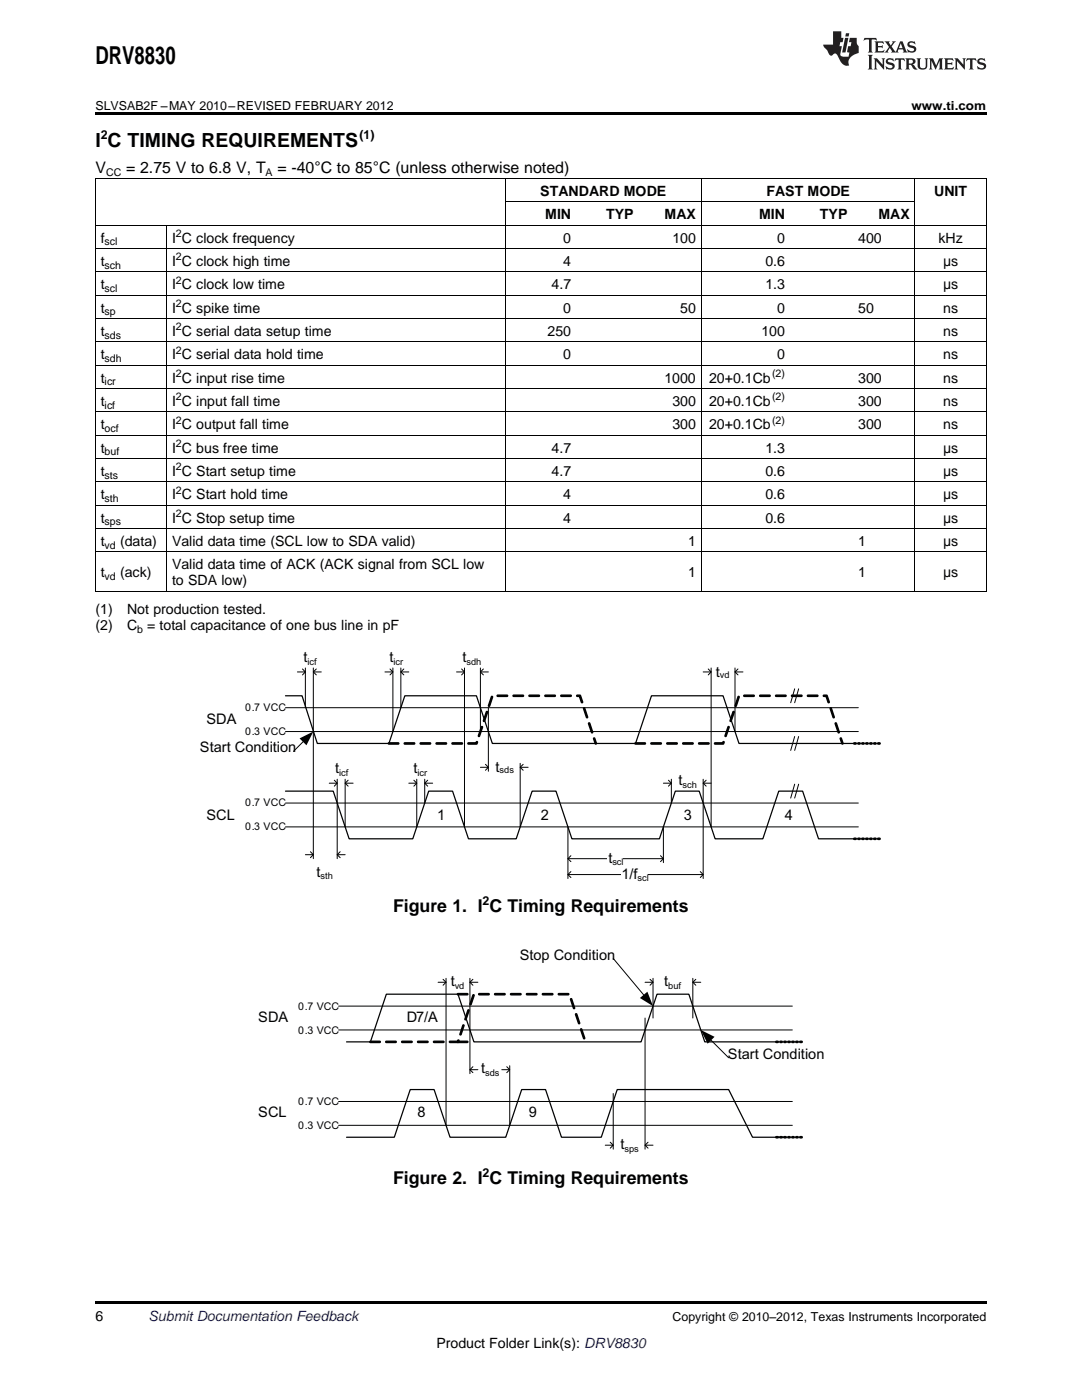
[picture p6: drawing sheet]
<svg xmlns="http://www.w3.org/2000/svg" width="216mm" height="279mm" viewBox="0 0 216 279" stroke-linecap="round" stroke-linejoin="round" font-family="sans-serif">
<g fill="#231f20">
<path d="M172.5 7.6l-.1 .5 .4-.2h.6v.1v2.1l-.2 .4h.9l-.2-.4v-2.1l.1-.1h.5l.5 .2-.2-.5zM174.5 8.3l.2 .3v1.5l-.2 .4h1.8l.2-.6a1.04 1.04 0 0 1-1.3 .2v-.7h.6l.3 .2v-.6l-.3 .2h-.6v-.6l.8-.1 .4 .3-.2-.5zM176.5 8.3l.9 1.1-.9 1.1h.8l-.2-.2 .4-.7 .5 .7-.2 .2h1.5l-.2-.2 .2-.4h.9l.1 .4-.2 .2h1l-.3-.3-.7-1.9h-.5l-.9 2-.8-1 .9-1h-.8l.1 .3-.4 .5-.3-.6 .1-.2zM179.7 8.6l.4 1h-.7zM181.3 8.4a.63 .63 0 0 0-.2 .7 .63 .63 0 0 0 .6 .4l.6 .2 .1 .2a.75 .75 0 0 1-.7 .4 .75 .75 0 0 1-.6-.5l.1 .7 .1-.1a1.11 1.11 0 0 0 1.5-.6 1.13 1.13 0 0 0-1.2-.8l-.1-.4a1.04 1.04 0 0 1 1.2 .2l-.2-.5-.2 .1-.4-.2zM173.2 10.9l.2 .4v2.2l-.2 .4h1l-.3-.4v-2.2l.3-.4zM174.3 11.6l.3 .4v1.5l-.3 .4h.8l-.2-.4v-1.3l1.5 1.7v-1.9l.2-.4h-.7l.2 .4v.9l-1.1-1.3zM177 11.8a.62 .62 0 0 0-.2 .7 .62 .62 0 0 0 .6 .4l.6 .1 .1 .3a.76 .76 0 0 1-.7 .3 .76 .76 0 0 1-.7-.4l.2 .7 .1-.1a1.11 1.11 0 0 0 1.5-.6 1.13 1.13 0 0 0-1.2-.8l-.1-.4a1.04 1.04 0 0 1 1.2 .2l-.2-.6-.2 .1-.5-.1zM178.7 11.6l-.2 .6a.61 .61 0 0 1 .8-.3v1.6l-.2 .4h.9l-.2-.4v-1.6a.63 .63 0 0 1 .7 .3l-.1-.6zM180.6 11.6l.3 .4v1.5l-.3 .4h1l-.2-.2-.1-.8 .6 .2a.76 .76 0 0 0 1.2 .7l-1-1a.58 .58 0 0 0 .6-.5 .58 .58 0 0 0-.5-.6zM181.4 11.9h.1a.45 .45 0 0 1 .5 .1 .45 .45 0 0 1 .1 .5l-.8 .2zM182.9 11.6l.2 .2a2.17 2.17 0 0 0 .3 1.9 .99 .99 0 0 0 1.6-.6v-1.1l.2-.4h-.7l.2 .2a1.92 1.92 0 0 1-.2 1.8 .6 .6 0 0 1-.9-.5v-1.1l.2-.4zM185.4 11.6l.2 .4v1.5l-.2 .4h.7l-.2-.4v-1.4l.8 1.8 .8-1.8v1.4l-.2 .4h.9l-.2-.4v-1.5l.2-.4h-.8l-.6 1.5-.6-1.5zM188.4 11.6l.2 .4v1.5l-.2 .4h1.8l.1-.6a1.04 1.04 0 0 1-1.2 .1v-.6h.5l.4 .2v-.6l-.4 .2h-.5v-.7h.8l.3 .3-.1-.6zM190.5 11.6l.2 .4v1.5l-.2 .4h.7l-.2-.4v-1.3l1.5 1.7v-1.9l.2-.4h-.7l.2 .4v.9l-1.1-1.3zM192.9 11.6l-.1 .6a.61 .61 0 0 1 .7-.3l.1 1.6-.3 .4h1l-.3-.4 .1-1.6a.63 .63 0 0 1 .7 .3l-.1-.6zM195.2 11.8a.62 .62 0 0 0-.2 .7 .62 .62 0 0 0 .6 .4l.6 .1 .1 .3a.76 .76 0 0 1-.7 .3 .76 .76 0 0 1-.6-.4l.1 .7 .1-.1a1.11 1.11 0 0 0 1.6-.6 1.13 1.13 0 0 0-1.3-.8l-.1-.4a1.04 1.04 0 0 1 1.2 .2l-.1-.6-.2 .1-.5-.1z"/>
<path d="M166.2 6.3v2.6h-1.9v.4l.8 .9a.91 .91 0 0 0 1 .8 .56 .56 0 0 1 .5-.3 .56 .56 0 0 1 .5 .3l.4 .8a1.53 1.53 0 0 0 1.9 1.2 1.54 1.54 0 0 1 1-2.1l.9-.3v-1.4a1.52 1.52 0 0 1-.4-1.6h-1.3l-.2 .8h.5l-.2 .8h-.5l-.1 1v.2l.4 .1-.2 .8a1.93 1.93 0 0 1-1.6-.3l.3-1.8h-.5l.2-.8h.4l.2-.8h-.4v-1.3zM168.6 7.6l-.6 2.9h.7l.6-2.9zM168.8 6.6l-.1 .7h.6l.2-.7z"/>
</g>
<path d="M57 141.2h114.3M57 146h114.3M57 160.3h114.3M57 165h114.3" fill="none" stroke="#010202" stroke-width=".2"/>
<path d="M57 138.9h3.3l3 9.5h14.3l3.2-9.5h14.3l3.1 9.5h28.6l3.2-9.5h14.3l3.2 9.5h23M57 157.9h9.5l3.2 9.5h12.7l3.1-9.5h4.8l3.2 9.5h9.5l3.2-9.5h4.7l3.2 9.5h17.5l3.2-9.5h4.7l3.2 9.5h9.5l3.2-9.5h4.8l3.1 9.5h7.2" fill="none" stroke="#010202" stroke-width=".25"/>
<path d="M77.5 148.3l2-.1 .1 .2-.1 .1h-1.9zM80.7 148.3l1.9-.1 .2 .2-.2 .1h-1.8zM83.9 148.3l1.9-.1 .1 .2-.1 .1h-1.8zM87 148.3l2-.1 .1 .2-.1 .1h-1.9zM90.2 148.3l2-.1 .1 .2-.1 .1h-1.9zM93.4 148.3l1.7-.1-.1 .1 .1-.3 .2 .1-.2 .4h-1.6zM96.1 145l.2 .2-.6 1.7-.2 .1-.1-.2zM97.1 142l.2 .1-.6 1.8-.2 .1v-.2zM98.1 139l.2 .1-.6 1.8-.2 .1v-.2zM99.2 138.8l2-.1 .1 .2-.1 .1h-1.9zM102.4 138.8l1.9-.1 .2 .2-.2 .1h-1.8zM105.6 138.8l1.9-.1 .2 .2-.2 .1h-1.8zM108.8 138.8l1.9-.1 .1 .2-.1 .1h-1.9zM111.9 138.8l2-.1 .1 .2-.1 .1h-1.9zM115.1 138.8h.7l.5 1.3-.1 .1h-.2l-.4-1.3 .1 .1h-.5zM116.4 141.3h.3l.6 1.8-.1 .2-.2-.1zM117.4 144.3h.3l.6 1.8-.1 .2-.2-.1zM118.4 147.3h.3l.3 1-.1 .2-.1-.1z" fill-rule="evenodd" fill="#010202"/>
<g fill="none" stroke="#010202" stroke-width=".26">
<path d="M98.1 139l.2 .1-.6 1.8-.2 .1v-.2zM99.2 138.8l2-.1 .1 .2-.1 .1h-1.9zM102.4 138.8l1.9-.1 .2 .2-.2 .1h-1.8zM105.6 138.8l1.9-.1 .2 .2-.2 .1h-1.8zM108.8 138.8l1.9-.1 .1 .2-.1 .1h-1.9zM111.9 138.8l2-.1 .1 .2-.1 .1h-1.9zM115.1 138.8h.7l.5 1.3-.1 .1h-.2l-.4-1.3 .1 .1h-.5zM77.5 148.3l2-.1 .1 .2-.1 .1h-1.9zM80.7 148.3l1.9-.1 .2 .2-.2 .1h-1.8zM83.9 148.3l1.9-.1 .1 .2-.1 .1h-1.8zM87 148.3l2-.1 .1 .2-.1 .1h-1.9zM90.2 148.3l2-.1 .1 .2-.1 .1h-1.9z"/>
<path d="M93.4 148.3l1.7-.1-.1 .1 .1-.3 .2 .1-.2 .4h-1.6zM96.1 145l.2 .2-.6 1.7-.2 .1-.1-.2zM97.1 142l.2 .1-.6 1.8-.2 .1v-.2zM116.4 141.3h.3l.6 1.8-.1 .2-.2-.1zM117.4 144.3h.3l.6 1.8-.1 .2-.2-.1zM118.4 147.3h.3l.3 1-.1 .2-.1-.1z"/>
</g>
<path d="M126.7 148.3l2-.1 .1 .2-.1 .1h-1.9zM129.9 148.3l1.9-.1 .2 .2-.2 .1h-1.8zM133.1 148.3l1.9-.1 .2 .2-.2 .1h-1.8zM136.3 148.3l1.9-.1 .1 .2-.1 .1h-1.9zM139.4 148.3l2-.1 .1 .2-.1 .1h-1.9zM142.6 148.3l1.7-.1-.1 .1 .1-.3 .2 .1-.2 .4h-1.6zM145.3 145l.2 .2-.6 1.7-.2 .1v-.2zM146.3 142l.2 .1-.6 1.8-.1 .1-.1-.2zM147.3 139l.2 .1-.6 1.8-.1 .1-.1-.2zM148.4 138.8l2-.1 .1 .2-.1 .1h-1.9zM151.6 138.8l2-.1 .1 .2-.1 .1h-1.9zM154.8 138.8l1.9-.1 .2 .2-.2 .1h-1.8zM158 138.8l1.9-.1 .1 .2-.1 .1h-1.8zM161.1 138.8l2-.1 .1 .2-.1 .1h-1.9zM164.3 138.8h.7l.5 1.3-.1 .1h-.2l-.4-1.3 .1 .1h-.5zM165.6 141.3h.3l.6 1.8-.1 .2-.2-.1zM166.6 144.3h.3l.6 1.8-.1 .2-.2-.1zM167.7 147.3h.2l.3 1-.1 .2-.1-.1z" fill-rule="evenodd" fill="#010202"/>
<g fill="none" stroke="#010202" stroke-width=".26">
<path d="M147.3 139l.2 .1-.6 1.8-.1 .1-.1-.2zM148.4 138.8l2-.1 .1 .2-.1 .1h-1.9zM151.6 138.8l2-.1 .1 .2-.1 .1h-1.9zM154.8 138.8l1.9-.1 .2 .2-.2 .1h-1.8zM158 138.8l1.9-.1 .1 .2-.1 .1h-1.8zM161.1 138.8l2-.1 .1 .2-.1 .1h-1.9zM164.3 138.8h.7l.5 1.3-.1 .1h-.2l-.4-1.3 .1 .1h-.5zM126.7 148.3l2-.1 .1 .2-.1 .1h-1.9zM129.9 148.3l1.9-.1 .2 .2-.2 .1h-1.8zM133.1 148.3l1.9-.1 .2 .2-.2 .1h-1.8zM136.3 148.3l1.9-.1 .1 .2-.1 .1h-1.9zM139.4 148.3l2-.1 .1 .2-.1 .1h-1.9z"/>
<path d="M142.6 148.3l1.7-.1-.1 .1 .1-.3 .2 .1-.2 .4h-1.6zM145.3 145l.2 .2-.6 1.7-.2 .1v-.2zM146.3 142l.2 .1-.6 1.8-.1 .1-.1-.2zM165.6 141.3h.3l.6 1.8-.1 .2-.2-.1zM166.6 144.3h.3l.6 1.8-.1 .2-.2-.1zM167.7 147.3h.2l.3 1-.1 .2-.1-.1z"/>
</g>
<g fill="none" stroke="#010202" stroke-width=".2">
<path d="M59.3 134.1h1.6M60.4 133.5l.5 .6-.5 .6M60.9 133.3v7.9M62.5 133.3v38.1M62.5 134.1h1.6M63.1 133.5l-.6 .6 .6 .6M76.8 134.1h1.6M77.8 133.5l.6 .6-.6 .6M78.4 133.3v12.7M80 133.3v7.9M80 134.1h1.6M80.6 133.5l-.6 .6 .6 .6"/>
<path d="M65.7 156.3h1.6M66.7 155.7l.6 .6-.6 .6M67.3 155.5v15.9M68.9 155.5v9.5M68.9 156.3h1.6M69.5 155.7l-.6 .6 .6 .6M134 155.5v4.8M140.3 155.5v19.8M60.9 170.6h1.6M61.9 170l.6 .6-.6 .6M67.3 170.6h1.6M67.9 170l-.6 .6 .6 .6"/>
<path d="M113.3 165v10.3M113.3 174.5h27M113.9 173.9l-.6 .6 .6 .6M132.4 165v7.2M139.7 173.9l.6 .6-.6 .6"/>
</g>
<path d="M124 172.8h5.4v3.4h-5.4z" fill-rule="evenodd" fill="#fff"/>
<path d="M113.3 171.4h19.1M113.9 170.8l-.6 .6 .6 .6M131.8 170.8l.6 .6-.6 .6" fill="none" stroke="#010202" stroke-width=".2"/>
<path d="M121.2 169.7h3v3.5h-3z" fill-rule="evenodd" fill="#fff"/>
<g fill="none" stroke="#010202" stroke-width=".2">
<path d="M91.1 134.1h1.6M92.1 133.5l.6 .6-.6 .6M92.7 133.3v31.7M95.9 133.3v12.7M95.9 134.1h1.5M96.5 133.5l-.6 .6 .6 .6M140.3 134.1h1.6M141.3 133.5l.6 .6-.6 .6M141.9 133.3v31.7M146.7 134.1h1.5M146.7 133.3v12.7M147.3 133.5l-.6 .6 .6 .6"/>
<path d="M60.6 147.9l-2 2.1M81.6 156.3h1.6M82.6 155.7l.6 .6-.6 .6M83.2 155.5v9.5M84.7 156.3h1.6M84.7 155.5v4.8M85.3 155.7l-.6 .6 .6 .6M95.9 153.1h1.5M96.9 152.5l.5 .6-.5 .6M97.4 141.2v12.7M103.8 153.1h1.6M103.8 152.3v12.7"/>
<path d="M104.4 152.5l-.6 .6 .6 .6M132.4 156.3h1.6M133.4 155.7l.6 .6-.6 .6M140.3 156.3h1.6M140.9 155.7l-.6 .6 .6 .6M158.6 156.5l-.8 2.8M159.4 156.5l-.8 2.8"/>
</g>
<g fill="#010202">
<path d="M59.8 147.4l2.7-1.4-1.4 2.7z"/>
<path d="M170.4 148.3l.3-.1 .2 .2-.4 .1zM171.2 148.3l.3-.1 .2 .2-.4 .1zM172 148.3l.3-.1 .2 .2-.4 .1zM172.8 148.3l.3-.1 .2 .2-.4 .1zM173.6 148.3l.3-.1 .1 .2-.4 .1zM174.4 148.3l.3-.1 .1 .2-.4 .1zM175.1 148.3l.4-.1 .1 .2-.4 .1z" fill-rule="evenodd"/>
</g>
<path d="M170.4 148.3l.3-.1 .2 .2-.4 .1zM171.2 148.3l.3-.1 .2 .2-.4 .1zM172 148.3l.3-.1 .2 .2-.4 .1zM172.8 148.3l.3-.1 .2 .2-.4 .1zM173.6 148.3l.3-.1 .1 .2-.4 .1zM174.4 148.3l.3-.1 .1 .2-.4 .1zM175.1 148.3l.4-.1 .1 .2-.4 .1z" fill="none" stroke="#010202" stroke-width=".26"/>
<path d="M170.4 167.3h.3l.2 .1-.4 .1zM171.2 167.3h.3l.2 .1-.4 .1zM172 167.3h.3l.2 .1-.4 .1zM172.8 167.3h.3l.2 .1-.4 .1zM173.6 167.3h.3l.1 .1-.4 .1zM174.4 167.3h.3l.1 .1-.4 .1zM175.1 167.3h.4l.1 .1-.4 .1z" fill-rule="evenodd" fill="#010202"/>
<path d="M170.4 167.3h.3l.2 .1-.4 .1zM171.2 167.3h.3l.2 .1-.4 .1zM172 167.3h.3l.2 .1-.4 .1zM172.8 167.3h.3l.2 .1-.4 .1zM173.6 167.3h.3l.1 .1-.4 .1zM174.4 167.3h.3l.1 .1-.4 .1zM175.1 167.3h.4l.1 .1-.4 .1z" fill="none" stroke="#010202" stroke-width=".26"/>
<path d="M158.6 137.5l-.8 2.7M159.4 137.5l-.8 2.7M158.6 147l-.8 2.8M159.4 147l-.8 2.8M67.6 200.8h90.5M67.6 205.6h90.5M67.6 219.8h90.5M67.6 224.6h90.5" fill="none" stroke="#010202" stroke-width=".2"/>
<path d="M69.1 207.9h4.8l3.2-9.5h14.3l3.2 9.5h33.3l3.2-9.5h6.4l3.1 9.5h14.3M69.1 227h9.6l3.2-9.6h4.7l3.2 9.6h11.1l3.2-9.6h4.8l3.1 9.6h8l3.2-9.6h22.2l4.8 9.6h6.3" fill="none" stroke="#010202" stroke-width=".25"/>
<path d="M154.8 207.8h.4l.1 .1-.4 .2zM155.6 207.8h.4l.1 .1-.4 .2zM156.4 207.8h.4l.1 .1-.4 .2zM157.2 207.8h.4l.1 .1-.4 .2zM158 207.8h.4l.1 .1-.4 .2zM158.8 207.8h.4l.1 .1-.4 .2zM159.6 207.8h.4l.1 .1-.4 .2z" fill-rule="evenodd" fill="#010202"/>
<path d="M154.8 207.8h.4l.1 .1-.4 .2zM155.6 207.8h.4l.1 .1-.4 .2zM156.4 207.8h.4l.1 .1-.4 .2zM157.2 207.8h.4l.1 .1-.4 .2zM158 207.8h.4l.1 .1-.4 .2zM158.8 207.8h.4l.1 .1-.4 .2zM159.6 207.8h.4l.1 .1-.4 .2z" fill="none" stroke="#010202" stroke-width=".26"/>
<path d="M154.8 226.9l.4-.1 .1 .2-.4 .1zM155.6 226.9l.4-.1 .1 .2-.4 .1zM156.4 226.9l.4-.1 .1 .2-.4 .1zM157.2 226.9l.4-.1 .1 .2-.4 .1zM158 226.9l.4-.1 .1 .2-.4 .1zM158.8 226.9l.4-.1 .1 .2-.4 .1zM159.6 226.9l.4-.1 .1 .2-.4 .1z" fill-rule="evenodd" fill="#010202"/>
<path d="M154.8 226.9l.4-.1 .1 .2-.4 .1zM155.6 226.9l.4-.1 .1 .2-.4 .1zM156.4 226.9l.4-.1 .1 .2-.4 .1zM157.2 226.9l.4-.1 .1 .2-.4 .1zM158 226.9l.4-.1 .1 .2-.4 .1zM158.8 226.9l.4-.1 .1 .2-.4 .1zM159.6 226.9l.4-.1 .1 .2-.4 .1z" fill="none" stroke="#010202" stroke-width=".26"/>
<path d="M73.8 207.8h2l.1 .1-.1 .2h-1.9zM77 207.8h1.9l.2 .1-.2 .2h-1.8zM80.2 207.8h1.9l.2 .1-.2 .2h-1.8zM83.3 207.8h2l.1 .1-.1 .2h-1.9zM86.5 207.8h2l.1 .1-.1 .2h-1.9zM89.7 207.8h1.7l-.1 .1 .1-.3h.2l-.2 .5h-1.6zM92.4 204.5l.2 .2-.6 1.8h-.2v-.1zM93.4 201.5l.2 .2-.6 1.8h-.2v-.1zM94.4 198.5l.2 .2-.6 1.7-.1 .1-.1-.1zM95.5 198.3h2l.1 .1-.1 .1h-1.9zM98.7 198.3h2l.1 .1-.1 .1h-1.9zM101.9 198.3h1.9l.2 .1-.2 .1h-1.8zM105.1 198.3h1.9l.2 .1-.2 .1h-1.8zM108.2 198.3h2l.1 .1-.1 .1h-1.9zM111.4 198.3h2l.1 .1-.1 .1h-1.9zM113.8 199.4h.3l.6 1.7-.1 .2-.2-.1zM114.8 202.4h.3l.6 1.7-.1 .2-.2-.1zM115.9 205.4h.2l.6 1.8-.1 .1-.2-.1z" fill-rule="evenodd" fill="#010202"/>
<g fill="none" stroke="#010202" stroke-width=".26">
<path d="M94.4 198.5l.2 .2-.6 1.7-.1 .1-.1-.1zM95.5 198.3h2l.1 .1-.1 .1h-1.9zM98.7 198.3h2l.1 .1-.1 .1h-1.9zM101.9 198.3h1.9l.2 .1-.2 .1h-1.8zM105.1 198.3h1.9l.2 .1-.2 .1h-1.8zM108.2 198.3h2l.1 .1-.1 .1h-1.9zM111.4 198.3h2l.1 .1-.1 .1h-1.9zM113.8 199.4h.3l.6 1.7-.1 .2-.2-.1zM73.8 207.8h2l.1 .1-.1 .2h-1.9zM77 207.8h1.9l.2 .1-.2 .2h-1.8zM80.2 207.8h1.9l.2 .1-.2 .2h-1.8zM83.3 207.8h2l.1 .1-.1 .2h-1.9z"/>
<path d="M86.5 207.8h2l.1 .1-.1 .2h-1.9zM89.7 207.8h1.7l-.1 .1 .1-.3h.2l-.2 .5h-1.6zM92.4 204.5l.2 .2-.6 1.8h-.2v-.1zM93.4 201.5l.2 .2-.6 1.8h-.2v-.1zM114.8 202.4h.3l.6 1.7-.1 .2-.2-.1zM115.9 205.4h.2l.6 1.8-.1 .1-.2-.1z"/>
</g>
<path d="M91.3 198.3h1.9l.2 .1-.2 .1h-1.8z" fill-rule="evenodd" fill="#010202"/>
<path d="M91.3 198.3h1.9l.2 .1-.2 .1h-1.8z" fill="none" stroke="#010202" stroke-width=".26"/>
<path d="M91.3 207.8h1.9l.2 .1-.2 .2h-1.8z" fill-rule="evenodd" fill="#010202"/>
<path d="M91.3 207.8h1.9l.2 .1-.2 .2h-1.8z" fill="none" stroke="#010202" stroke-width=".26"/>
<g fill="none" stroke="#010202" stroke-width=".2">
<path d="M87.4 196h1.6M88.4 195.4l.6 .6-.6 .6M89 195.2v29.4M93.8 195.2v19.1M93.8 196h1.6M94.4 195.4l-.6 .6 .6 .6M122.4 191.3l6.2 7.4M128.7 196h1.6M129.7 195.4l.6 .6-.6 .6M130.3 195.2v8M138.2 195.2v8M138.2 196h1.6"/>
<path d="M138.8 195.4l-.6 .6 .6 .6M93.8 213.5h1.6M94.4 212.9l-.6 .6 .6 .6M100.1 213.5h1.6M101.1 212.9l.6 .6-.6 .6M101.7 212.7v11.9M122.4 218.2v11.1M128.7 203.2v26.1M120.8 228.5h1.6M121.8 228l.6 .5-.6 .6M128.7 228.5h1.6M129.3 228l-.6 .5 .6 .6"/>
</g>
<path d="M127.7 199.2l1.5-1.3 1.1 2.9z" fill="#010202"/>
<path d="M141.7 207.4l3.7 3.7" fill="none" stroke="#010202" stroke-width=".2"/>
<path d="M139.8 205.6l2.8 1.3-1.4 1.4z" fill="#010202"/>
<path d="M19 22.5h177.8v.5h-177.8zM19 259.7h177.8v.5h-177.8z" fill="#000"/>
<g fill="none" stroke="#000" stroke-width=".2">
<path d="M19 35.6h177.8M19.1 35.7v82.3M100.8 35.7v82.3M139.9 35.7v82.3M182.5 35.7v82.3M196.8 35.7v82.3M19 58.9h177.8M19 54.3h177.8M19 49.6h177.8M19 45h177.8M33.2 45v73M100.8 40.3h81.8"/>
<path d="M19 77.6h177.8M19 72.9h177.8M19 68.2h177.8M19 63.6h177.8M19 96.2h177.8M19 91.5h177.8M19 86.9h177.8M19 82.2h177.8M19 118h177.8M19 110.2h177.8M19 105.5h177.8M19 100.8h177.8"/>
</g>
<text font-size="4.9" x="19" y="12.8">DRV8830</text>
<text font-size="3.9" x="19" y="29.3">I C TIMING REQUIREMENTS</text>
<g font-size="3.5">
<text x="78.4" y="182.1">Figure 1. I C Timing Requirements</text>
<text x="78.4" y="236.2">Figure 2. I C Timing Requirements</text>
</g>
<g font-size="3.2">
<text x="19" y="34.4">V</text>
<text x="25.2" y="34.4">= 2.75 V to 6.8 V, T</text>
<text x="55.4" y="34.4">= -40°C to 85°C (unless otherwise noted)</text>
</g>
<g font-size="2.9" fill="#010202">
<text x="60.5" y="132.1">t</text>
<text x="77.7" y="132.1">t</text>
<text x="92.3" y="132.1">t</text>
<text x="142.8" y="135">t</text>
<text x="41.2" y="144.5">SDA</text>
<text x="39.9" y="150.1">Start Condition</text>
<text x="66.9" y="154.3">t</text>
<text x="82.5" y="154.3">t</text>
<text x="98.9" y="154.1">t</text>
<text x="135.4" y="156.7">t</text>
<text x="41.2" y="163.6">SCL</text>
<text x="87.3" y="163.6">1</text>
<text x="107.9" y="163.6">2</text>
<text x="136.5" y="163.6">3</text>
<text x="156.6" y="163.6">4</text>
<text x="121.4" y="172.3">t</text>
<text x="63.2" y="174.9">t</text>
<text x="124" y="175.5">1/f</text>
<text x="103.7" y="191.5">Stop Condition</text>
<text x="89.9" y="196.8">t</text>
<text x="132.6" y="196.8">t</text>
<text x="51.5" y="203.9">SDA</text>
<text x="81.2" y="203.9">D7/A</text>
<text x="96" y="214.2">t</text>
<text x="145.3" y="211.3">Start Condition</text>
<text x="51.5" y="222.9">SCL</text>
<text x="83.3" y="222.9">8</text>
<text x="105.5" y="222.9">9</text>
<text x="123.8" y="229.3">t</text>
</g>
<g font-size="2.8">
<text x="107.8" y="39.1">STANDARD MODE</text>
<text x="152.9" y="39.1">FAST MODE</text>
<text x="186.4" y="39.1">UNIT</text>
<text x="108.8" y="43.7">MIN</text>
<text x="120.9" y="43.7">TYP</text>
<text x="132.6" y="43.7">MAX</text>
<text x="151.5" y="43.7">MIN</text>
<text x="163.6" y="43.7">TYP</text>
<text x="175.3" y="43.7">MAX</text>
<text x="20.1" y="48.4">f</text>
<text x="20.1" y="53.1">t</text>
<text x="34.3" y="48.4">I C clock frequency</text>
<text x="34.3" y="53.1">I C clock high time</text>
<text x="112.4" y="48.4">0</text>
<text x="112.4" y="53.1">4</text>
<text x="134.2" y="48.4">100</text>
<text x="152.7" y="53.1">0.6</text>
<text x="155.1" y="48.4">0</text>
<text x="171.2" y="48.4">400</text>
<text x="187.3" y="48.4">kHz</text>
<text x="188.2" y="53.1">µs</text>
<text x="20.1" y="57.7">t</text>
<text x="34.3" y="57.7">I C clock low time</text>
<text x="110.1" y="57.7">4.7</text>
<text x="152.7" y="57.7">1.3</text>
<text x="188.2" y="57.7">µs</text>
<text x="20.1" y="62.4">t</text>
<text x="34.3" y="62.4">I C spike time</text>
<text x="112.4" y="62.4">0</text>
<text x="135.7" y="62.4">50</text>
<text x="155.1" y="62.4">0</text>
<text x="171.2" y="62.4">50</text>
<text x="188.2" y="62.4">ns</text>
<text x="20.1" y="67">t</text>
<text x="20.1" y="71.7">t</text>
<text x="34.3" y="67">I C serial data setup time</text>
<text x="34.3" y="71.7">I C serial data hold time</text>
<text x="109.3" y="67">250</text>
<text x="112.4" y="71.7">0</text>
<text x="151.9" y="67">100</text>
<text x="155.1" y="71.7">0</text>
<text x="188.2" y="67">ns</text>
<text x="188.2" y="71.7">ns</text>
<text x="20.1" y="76.3">t</text>
<text x="34.3" y="76.3">I C input rise time</text>
<text x="132.6" y="76.3">1000</text>
<text x="141.5" y="76.3">20+0.1Cb</text>
<text x="171.2" y="76.3">300</text>
<text x="188.2" y="76.3">ns</text>
<text x="20.1" y="81">t</text>
<text x="34.3" y="81">I C input fall time</text>
<text x="134.2" y="81">300</text>
<text x="141.5" y="81">20+0.1Cb</text>
<text x="171.2" y="81">300</text>
<text x="188.2" y="81">ns</text>
<text x="20.1" y="85.7">t</text>
<text x="34.3" y="85.7">I C output fall time</text>
<text x="134.2" y="85.7">300</text>
<text x="141.5" y="85.7">20+0.1Cb</text>
<text x="171.2" y="85.7">300</text>
<text x="188.2" y="85.7">ns</text>
<text x="20.1" y="90.3">t</text>
<text x="20.1" y="95">t</text>
<text x="34.3" y="90.3">I C bus free time</text>
<text x="34.3" y="95">I C Start setup time</text>
<text x="110.1" y="90.3">4.7</text>
<text x="110.1" y="95">4.7</text>
<text x="152.7" y="90.3">1.3</text>
<text x="152.7" y="95">0.6</text>
<text x="188.2" y="90.3">µs</text>
<text x="188.2" y="95">µs</text>
<text x="20.1" y="99.6">t</text>
<text x="34.3" y="99.6">I C Start hold time</text>
<text x="112.4" y="99.6">4</text>
<text x="152.7" y="99.6">0.6</text>
<text x="188.2" y="99.6">µs</text>
<text x="20.1" y="104.3">t</text>
<text x="34.3" y="104.3">I C Stop setup time</text>
<text x="112.4" y="104.3">4</text>
<text x="152.7" y="104.3">0.6</text>
<text x="188.2" y="104.3">µs</text>
<text x="20.1" y="108.9">t</text>
<text x="24" y="108.9">(data)</text>
<text x="34.3" y="108.9">Valid data time (SCL low to SDA valid)</text>
<text x="34.3" y="113.6">Valid data time of ACK (ACK signal from SCL low</text>
<text x="137.3" y="108.9">1</text>
<text x="171.2" y="108.9">1</text>
<text x="188.2" y="108.9">µs</text>
<text x="20.1" y="115.2">t</text>
<text x="24" y="115.2">(ack)</text>
<text x="34.3" y="116.8">to SDA low)</text>
<text x="137.3" y="115.2">1</text>
<text x="171.2" y="115.2">1</text>
<text x="188.2" y="115.2">µs</text>
<text x="19" y="122.6">(1)</text>
<text x="19" y="125.8">(2)</text>
<text x="25.4" y="122.6">Not production tested.</text>
<text x="25.4" y="125.8">C = total capacitance of one bus line in pF</text>
<text x="19" y="263.6">6</text>
<text x="87.1" y="269">Product Folder Link(s): DRV8830</text>
</g>
<text font-size="2.8" fill="#0000c8" x="29.6" y="263.6">Submit Documentation Feedback</text>
<g font-size="2.5">
<text x="19" y="21.9">SLVSAB2F –MAY 2010–REVISED FEBRUARY 2012</text>
<text x="181.9" y="21.9">www.ti.com</text>
<text x="20.1" y="27.7">2</text>
<text x="71.7" y="27.7">(1)</text>
<text x="96.3" y="180.7">2</text>
<text x="96.3" y="234.8">2</text>
<text x="134.2" y="263.6">Copyright © 2010–2012, Texas Instruments Incorporated</text>
</g>
<g font-size="2.1">
<text x="21.2" y="35.1">CC</text>
<text x="53" y="35.1">A</text>
<text x="35.1" y="47.3">2</text>
<text x="20.9" y="49">scl</text>
<text x="20.9" y="53.6">sch</text>
<text x="35.1" y="51.9">2</text>
<text x="20.9" y="58.3">scl</text>
<text x="35.1" y="56.6">2</text>
<text x="20.9" y="62.9">sp</text>
<text x="35.1" y="61.2">2</text>
<text x="35.1" y="65.9">2</text>
<text x="20.9" y="67.6">sds</text>
<text x="35.1" y="70.6">2</text>
<text x="20.9" y="72.2">sdh</text>
<text x="20.9" y="76.9">icr</text>
<text x="35.1" y="75.2">2</text>
<text x="154.1" y="75.2">(2)</text>
<text x="20.9" y="81.6">icf</text>
<text x="35.1" y="79.9">2</text>
<text x="154.1" y="79.9">(2)</text>
<text x="20.9" y="86.2">ocf</text>
<text x="35.1" y="84.5">2</text>
<text x="35.1" y="89.2">2</text>
<text x="154.1" y="84.5">(2)</text>
<text x="20.9" y="90.9">buf</text>
<text x="20.9" y="95.5">sts</text>
<text x="35.1" y="93.8">2</text>
<text x="20.9" y="100.2">sth</text>
<text x="35.1" y="98.5">2</text>
<text x="20.9" y="104.8">sps</text>
<text x="35.1" y="103.2">2</text>
<text x="20.9" y="109.5">vd</text>
<text x="20.9" y="115.7">vd</text>
<text x="27.3" y="126.4">b</text>
</g>
<g font-size="2.1" fill="#010202">
<text x="48.9" y="141.9">0.7 VCC</text>
<text x="48.9" y="146.7">0.3 VCC</text>
<text x="48.9" y="160.9">0.7 VCC</text>
<text x="48.9" y="165.7">0.3 VCC</text>
<text x="59.5" y="201.5">0.7 VCC</text>
<text x="59.5" y="206.3">0.3 VCC</text>
<text x="59.5" y="220.6">0.7 VCC</text>
<text x="59.5" y="225.3">0.3 VCC</text>
</g>
<g font-size="1.9" fill="#010202">
<text x="90.7" y="197.3">vd</text>
<text x="133.3" y="197.3">buf</text>
<text x="96.8" y="214.8">sds</text>
<text x="124.6" y="229.8">sps</text>
</g>
<g font-size="1.8" fill="#010202">
<text x="61.3" y="132.6">icf</text>
<text x="78.5" y="132.6">icr</text>
<text x="93.1" y="132.6">sdh</text>
<text x="143.6" y="135.3">vd</text>
<text x="67.7" y="154.8">icf</text>
<text x="83.3" y="154.8">icr</text>
<text x="99.7" y="154.3">sds</text>
<text x="136.2" y="157.2">sch</text>
<text x="122.2" y="172.6">scl</text>
<text x="64" y="175.5">sth</text>
<text x="127.2" y="175.7">scl</text>
</g>
</svg>
